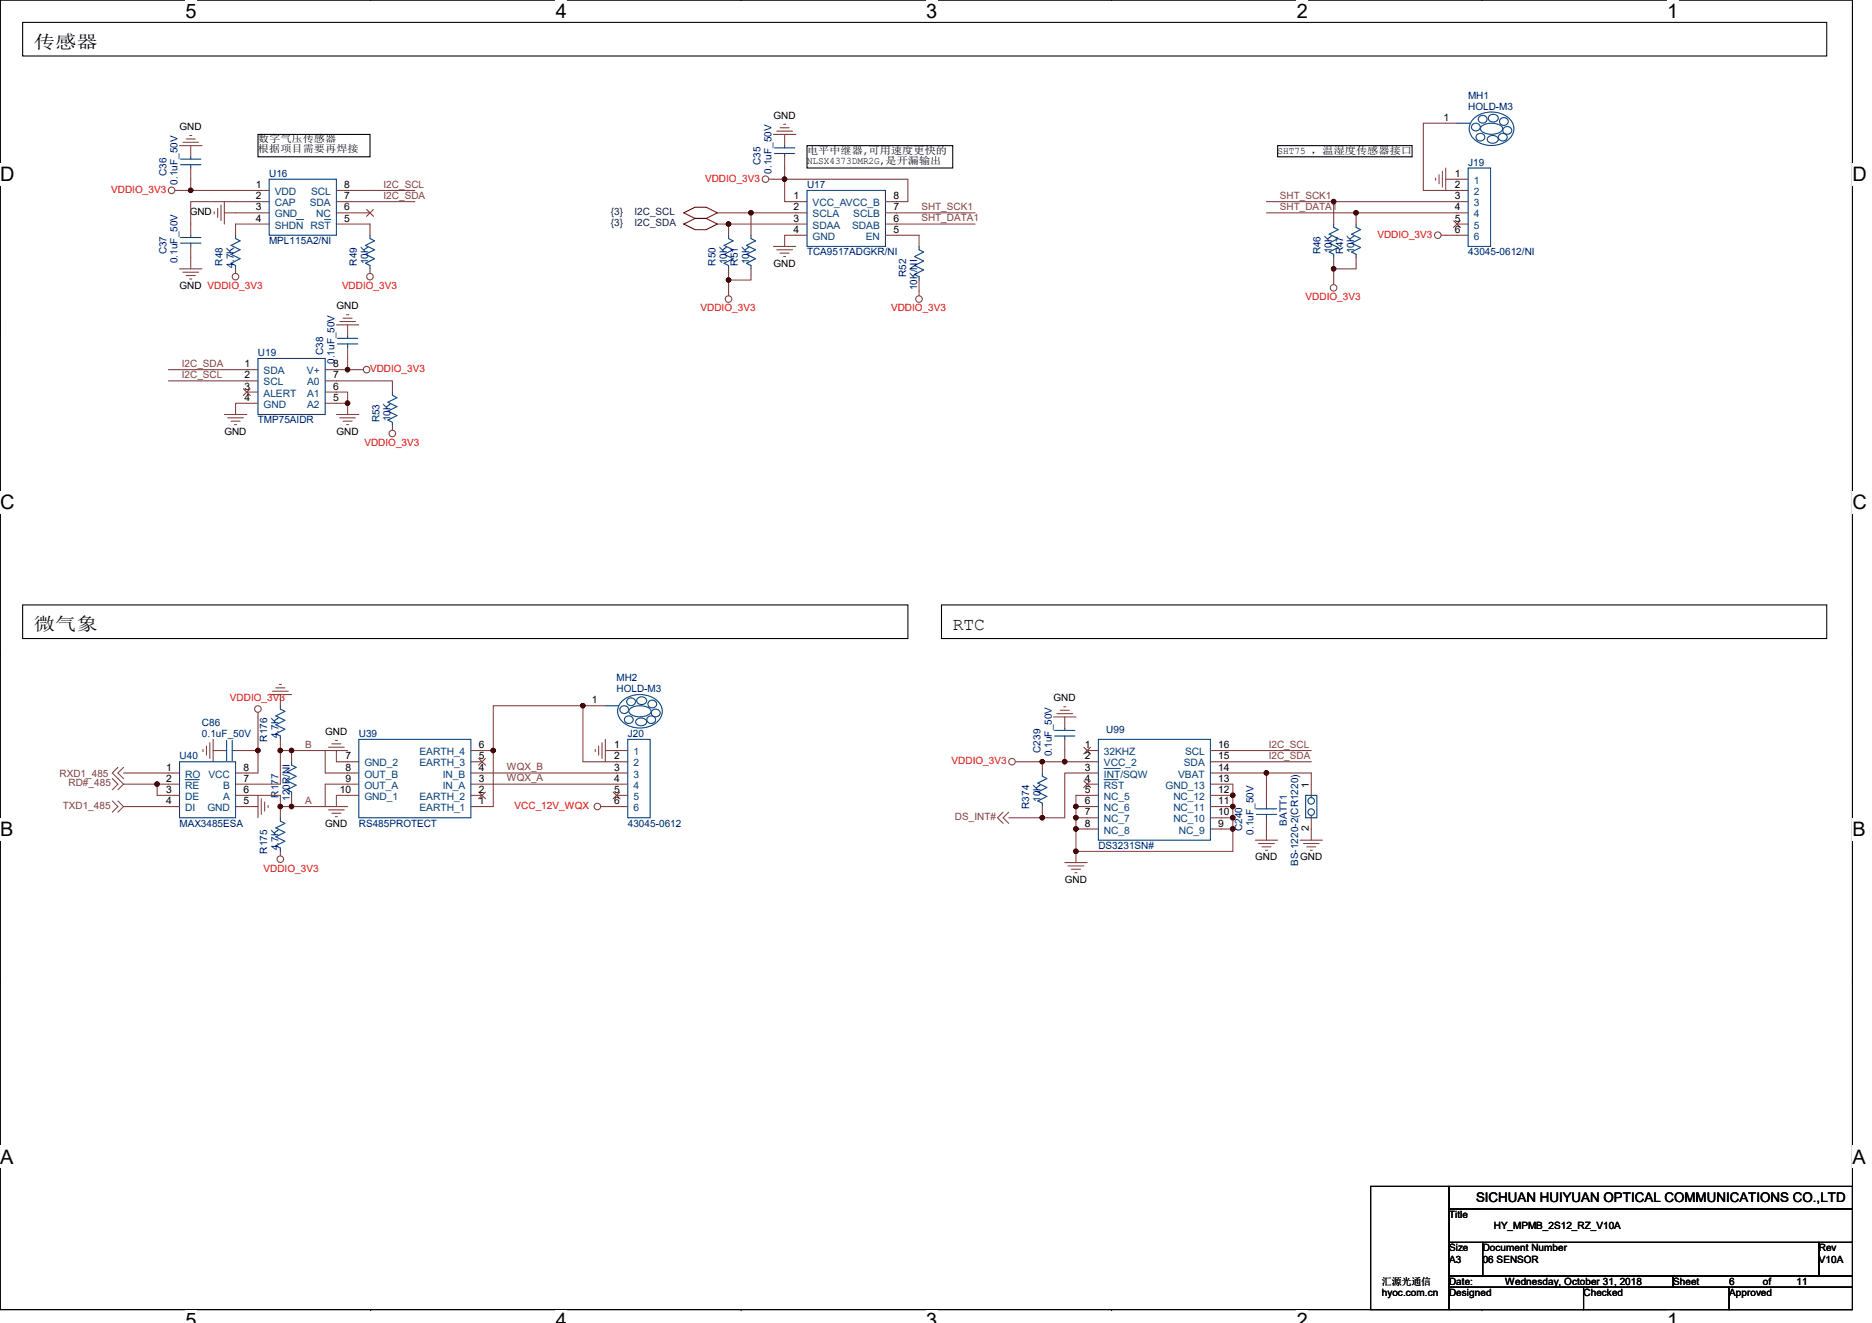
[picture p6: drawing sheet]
<svg xmlns="http://www.w3.org/2000/svg" width="297mm" height="210mm" viewBox="0 0 297 210" stroke-linecap="round" stroke-linejoin="round" font-family="sans-serif">
<path d="M0 0h293.9v207.9h-293.9z" fill="none" stroke="#000" stroke-width=".17"/>
<g fill="#fff">
<path d="M29.4 0h1.8v3.5h-1.8z"/>
<path d="M29.4 207.9h1.8v2h-1.8z"/>
</g>
<path d="M58.8 0h.1M58.8 207.9h.1" fill="none" stroke="#000" stroke-width=".17"/>
<g fill="#fff">
<path d="M88.2 0h1.8v3.5h-1.8z"/>
<path d="M88.2 207.9h1.8v2h-1.8z"/>
</g>
<path d="M117.6 0h.1M117.6 207.9h.1" fill="none" stroke="#000" stroke-width=".17"/>
<g fill="#fff">
<path d="M147 0h1.7v3.5h-1.7z"/>
<path d="M147 207.9h1.7v2h-1.7z"/>
</g>
<path d="M176.4 0h.1M176.4 207.9h.1" fill="none" stroke="#000" stroke-width=".17"/>
<g fill="#fff">
<path d="M205.8 0h1.7v3.5h-1.7z"/>
<path d="M205.8 207.9h1.7v2h-1.7z"/>
</g>
<path d="M235.2 0h.1M235.2 207.9h.1" fill="none" stroke="#000" stroke-width=".17"/>
<g fill="#fff">
<path d="M264.5 0h1.8v3.5h-1.8z"/>
<path d="M264.5 207.9h1.8v2h-1.8z"/>
<path d="M0 26h2.3v3.5h-2.3z"/>
<path d="M293.9 26h2.3v3.5h-2.3z"/>
<path d="M0 77.9h2.3v3.5h-2.3z"/>
<path d="M293.9 77.9h2.3v3.5h-2.3z"/>
</g>
<path d="M0 52h.1M293.9 52h.1" fill="none" stroke="#000" stroke-width=".17"/>
<g fill="#fff">
<path d="M0 129.9h2.1v3.5h-2.1z"/>
<path d="M293.9 129.9h2.1v3.5h-2.1z"/>
</g>
<path d="M0 103.9h.1M293.9 103.9h.1" fill="none" stroke="#000" stroke-width=".17"/>
<g fill="#fff">
<path d="M0 181.9h2.2v3.5h-2.2z"/>
<path d="M293.9 181.9h2.2v3.5h-2.2z"/>
</g>
<g fill="none" stroke="#000" stroke-width=".17">
<path d="M3.6 3.6h286.3v5.3h-286.3zM40.9 21.3h17.8v3.6h-17.8zM128.1 23.1h23.1v3.6h-23.1zM202.7 23.1h21.4v1.8h-21.4zM3.6 96h140.5v5.3h-140.5zM149.4 96h140.5v5.3h-140.5zM0 155.9h.1M293.9 155.9h.1M229.9 188.3h64v3.6h-64zM229.9 191.9h64v5.3h-64zM229.9 197.2h5.4v5.3h-5.4zM235.3 197.2h53.3v5.3h-53.3z"/>
<path d="M288.6 197.2h5.3v5.3h-5.3zM229.9 202.5h35.6v1.8h-35.6zM265.5 202.5h28.4v1.8h-28.4z"/>
</g>
<path d="M108.5 33.8l1.8-.9h1.8l1.7 .9-1.7 .9h-1.8zM108.5 35.6l1.8-.9h1.8l1.7 .9-1.7 .8h-1.8z" fill="none" stroke="#800000" stroke-width=".17"/>
<g fill="none" stroke="#804040" stroke-width=".17">
<path d="M124.3 19.7h.4M27.8 30.2h.7M28.5 23.1h3.5M29 22.6h2.5M29.5 22.1h1.5M30.1 21.5h.3M34 33.6v.4M34.5 33.1v1.4M35.1 32.5v2.5M35.6 32v3.6M122 28.4h.7M122.7 21.3h3.6"/>
<path d="M122.7 39.1h3.6M123.3 20.8h2.4M123.3 39.6h2.4M123.8 20.3h1.4M227.8 28.3v.3M228.3 27.7v1.5M228.7 37.3h.7M228.9 27.2v2.5M229.4 26.7v3.5M28.5 42.7h3.5M29 43.2h2.5M29.5 43.7h1.5"/>
<path d="M30.1 44.3h.3M37.4 42.7v.7M53.4 51.6h3.5M53.9 51h2.5M54.4 50.5h1.5M55 50h.3M56.9 58.7h.8M58.7 42.7v.7M115.6 46.2v.7M123.8 40.2h1.4M124.3 40.7h.4M145.8 46.2v.7"/>
<path d="M211.6 44.4v.8M35.6 65.8h3.6M36.1 66.3h2.5M36.7 66.8h1.4M37.2 67.4h.3M53.4 65.8h3.5M53.9 66.3h2.5M54.4 66.8h1.5M55 67.4h.3M62.3 67.6v.7M32.2 119v.3M32.8 118.4v1.4"/>
<path d="M33.3 117.9v2.5M33.8 117.3v3.6M40.9 113.1v.7M42.7 110.2h3.6M43.2 109.7h2.5M43.8 109.2h1.4M44.3 108.6h.4M51.6 119.1h3.6M52.1 118.6h2.5M52.7 118.1h1.4M53.2 117.5h.3M94.4 119v.3"/>
<path d="M95 118.4v1.4M95.5 117.9v2.5M96.1 117.3v3.6M167.2 113.8h3.5M167.7 113.3h2.5M168.2 112.7h1.5M168.8 112.2h.3M17.8 123.6l.9 .9-.9 .8M17.8 127.1l.9 .9-.9 .9M18.7 127.1l.9 .9-.9 .9M18.7 121.8l-.9 .9 1.8 1.8-.9 .8M19.6 121.8l-.9 .9 .9 .9"/>
<path d="M40.9 126.2v3.6M41.5 126.8v2.5M42 127.3v1.4M42.5 127.8v.4M44.5 135.1v.7M51.6 128h3.6M52.1 128.5h2.5M52.7 129.1h1.4M53.2 129.6h.3M95.3 128h.8M159.2 128.9l-.9 .9 .9 .9M160.1 128.9l-.9 .9 .9 .9"/>
<path d="M161.1 120.9h.7M168.9 136.9h3.6M169.5 137.4h2.5M170 138h1.4M170.6 138.5h.3M199.2 133.3h3.5M199.7 133.9h2.5M200.2 134.4h1.5M200.8 135h.3M206.3 133.3h3.5M206.8 133.9h2.5M207.3 134.4h1.5"/>
<path d="M207.9 135h.3"/>
<circle cx="27.2" cy="30.2" r=".52"/>
<circle cx="121.5" cy="28.4" r=".52"/>
<circle cx="228.1" cy="37.3" r=".52"/>
<circle cx="37.4" cy="43.9" r=".52"/>
<circle cx="58.2" cy="58.7" r=".52"/>
<circle cx="58.7" cy="43.9" r=".52"/>
<circle cx="115.6" cy="47.5" r=".52"/>
<circle cx="145.8" cy="47.5" r=".52"/>
<circle cx="211.6" cy="45.7" r=".52"/>
<circle cx="62.3" cy="68.8" r=".52"/>
<circle cx="40.9" cy="112.5" r=".52"/>
<circle cx="44.5" cy="136.4" r=".52"/>
<circle cx="94.8" cy="128" r=".52"/>
<circle cx="160.6" cy="120.9" r=".52"/>
</g>
<path d="M217.9 188.6h11.7v10.7h-11.7z" fill="#fff"/>
<path d="M217.5 188.3h12.4v19.6h-12.4zM229.9 188.3h64v3.6h-64zM229.9 191.9h64v5.3h-64zM229.9 197.2h5.4v5.3h-5.4zM235.3 197.2h53.3v5.3h-53.3zM288.6 197.2h5.3v5.3h-5.3zM229.9 204.3h21.4v3.6h-21.4zM229.9 202.5h35.6v1.8h-35.6zM251.3 204.3h23.1v3.6h-23.1zM265.5 202.5h28.4v1.8h-28.4zM274.4 204.3h19.5v3.6h-19.5z" fill="none" stroke="#000" stroke-width=".17"/>
<path d="M217.9 188.6h11.7v10.7h-11.7z" fill="#fff"/>
<path d="M217.5 188.3h12.4v19.6h-12.4zM229.9 188.3h64v3.6h-64zM229.9 191.9h64v5.3h-64zM229.9 197.2h5.4v5.3h-5.4zM235.3 197.2h53.3v5.3h-53.3zM288.6 197.2h5.3v5.3h-5.3zM229.9 204.3h21.4v3.6h-21.4zM229.9 202.5h35.6v1.8h-35.6zM251.3 204.3h23.1v3.6h-23.1zM265.5 202.5h28.4v1.8h-28.4zM274.4 204.3h19.5v3.6h-19.5z" fill="none" stroke="#000" stroke-width=".17"/>
<path d="M217.9 188.6h11.7v10.7h-11.7z" fill="#fff"/>
<path d="M217.5 188.3h12.4v19.6h-12.4zM229.9 204.3h21.4v3.6h-21.4zM251.3 204.3h23.1v3.6h-23.1zM274.4 204.3h19.5v3.6h-19.5z" fill="none" stroke="#000" stroke-width=".17"/>
<g fill="none" stroke="#003c77" stroke-width=".17">
<path d="M231.2 19.6h2.1M233.7 19.7a.68 .68 0 0 1 1 0 .68 .68 0 0 1 0 1 .68 .68 0 0 1-1-.1 .57 .57 0 0 1 0-.9zM233.9 18.8a4.3 4.3 0 0 1 6 .5 2.25 2.25 0 0 1-1 3.2 4.2 4.2 0 0 1-5.4-.9 2.13 2.13 0 0 1 .4-2.8zM234.8 18.5a.68 .68 0 0 1 .9-.1 .68 .68 0 0 1 0 1 .68 .68 0 0 1-.9 0 .57 .57 0 0 1 0-.9zM236.4 18.3a.78 .78 0 0 1 .9-.1 .78 .78 0 0 1 .4 .8 .78 .78 0 0 1-1 .4 .78 .78 0 0 1-.5-.9zM238.1 18.8a.68 .68 0 0 1 1 0 .68 .68 0 0 1 0 1 .68 .68 0 0 1-1-.1 .57 .57 0 0 1 0-.9zM28.7 38.6h3.2M28.7 37.7h3.2M28.7 26.1h3.2M28.7 25.3h3.2M30.3 37.3v.4M30.3 38.6v.5"/>
<path d="M30.3 24.9v.4M30.3 26.1v.6M37.4 37.3v.6l.7 .3-1.4 .7 1.4 .7-1.4 .8 1.4 .7-1.4 .7 .7 .3v.6M42.7 28.4h10.7v8.9h-10.7zM58.7 37.3v.6l.7 .3-1.4 .7 1.4 .7-1.4 .8 1.4 .7-1.4 .7 .7 .3v.6M115.6 37.3v.6l.7 .3-1.4 .7 1.4 .7-1.4 .8 1.4 .7-1.4 .7 .7 .3v.6M119.2 37.3v.6l.7 .3-1.5 .7 1.5 .7-1.5 .8 1.5 .7-1.5 .7 .8 .3v.6M122.9 24.4h3.2M122.9 23.5h3.2M124.5 23.1v.4M124.5 24.4v.5M128.1 30.2h12.4v8.9h-12.4z"/>
<path d="M145.8 39.1v.5l.8 .4-1.5 .7 1.5 .7-1.5 .7 1.5 .7-1.5 .8 .7 .3v.5M211.6 35.6v.5l.7 .3-1.4 .8 1.4 .7-1.4 .7 1.4 .7-1.4 .7 .7 .4v.5M215.2 35.6v.5l.7 .3-1.4 .8 1.4 .7-1.4 .7 1.4 .7-1.4 .7 .7 .4v.5M233 26.7h3.5v12.4h-3.5zM234.4 21.3a.64 .64 0 0 1 1 0 .64 .64 0 0 1-.2 1 .64 .64 0 0 1-.8-.1 .64 .64 0 0 1 0-.9zM235 20.1a2.68 2.68 0 0 1 3.3 0l.1 .3a1.25 1.25 0 0 1-1.2 .9 2.54 2.54 0 0 1-2.2-.6l-.1-.3zM236.2 21.7a.97 .97 0 0 1 1.5 .4 .94 .94 0 0 1-.8 .6 .94 .94 0 0 1-.9-.6zM238 21.3a.64 .64 0 0 1 1 0 .64 .64 0 0 1-.3 1 .64 .64 0 0 1-.8-.1 .64 .64 0 0 1 .1-.9zM238.7 20.3a.65 .65 0 0 1 1 0 .65 .65 0 0 1-.3 1 .64 .64 0 0 1-.8-.2 .64 .64 0 0 1 .1-.8zM40.9 56.9h10.7v8.9h-10.7zM53.5 54.6h3.3M53.5 53.7h3.3"/>
<path d="M55.2 53.3v.4M55.2 54.6v.5M62.3 62.2v.6l.7 .3-1.5 .7 1.5 .7-1.5 .8 1.5 .7-1.5 .7 .8 .3v.6M35.6 119.1h.4M36 117.5v3.2M36.8 117.5v3.2M36.8 119.1h.6M44.5 112v.5l.7 .4-1.4 .7 1.4 .7-1.4 .7 1.4 .7-1.4 .8 .7 .3v.5M56.9 117.3h17.8v12.5h-17.8zM96.1 112h2.1M98.6 112.2a.68 .68 0 0 1 .9-.1 .68 .68 0 0 1 0 1 .68 .68 0 0 1-.9 0 .57 .57 0 0 1 0-.9zM98.8 111.2a4.3 4.3 0 0 1 5.9 .5 2.25 2.25 0 0 1-.9 3.3 4.2 4.2 0 0 1-5.4-1 2.13 2.13 0 0 1 .4-2.8z"/>
<path d="M99.3 113.8a.64 .64 0 0 1 1 0 .64 .64 0 0 1-.3 1 .64 .64 0 0 1-.8-.2 .64 .64 0 0 1 .1-.8zM99.6 117.3h3.6v12.5h-3.6zM99.6 110.9a.68 .68 0 0 1 1 0 .68 .68 0 0 1 0 1 .68 .68 0 0 1-1-.1 .57 .57 0 0 1 0-.9zM99.9 112.6a2.68 2.68 0 0 1 3.3 0l.1 .3a1.25 1.25 0 0 1-1.2 .8 2.54 2.54 0 0 1-2.2-.5l-.1-.3zM101.1 114.1a.97 .97 0 0 1 1.5 .5 .94 .94 0 0 1-.9 .6 .94 .94 0 0 1-.8-.6zM101.3 110.8a.78 .78 0 0 1 .8-.1 .78 .78 0 0 1 .4 .7 .78 .78 0 0 1-.9 .4 .78 .78 0 0 1-.5-.8zM102.8 113.8a.64 .64 0 0 1 1 0 .64 .64 0 0 1-.2 1 .64 .64 0 0 1-.8-.2 .64 .64 0 0 1 0-.8zM103 111.3a.68 .68 0 0 1 1-.1 .68 .68 0 0 1 0 1 .68 .68 0 0 1-1 0 .57 .57 0 0 1 0-.9zM103.5 112.7a.65 .65 0 0 1 1 0 .65 .65 0 0 1-.2 1 .64 .64 0 0 1-.8-.1 .64 .64 0 0 1 0-.9zM167.3 116.8h3.3M167.3 115.9h3.3M168.9 115.6v.3"/>
<path d="M168.9 116.8v.5M174.3 117.3h17.8v16h-17.8zM28.5 120.9h8.9v8.9h-8.9zM44.5 129.8v.5l.7 .4-1.4 .7 1.4 .7-1.4 .7 1.4 .7-1.4 .7 .7 .4v.5M46.3 120.9v.5l.7 .4-1.5 .7 1.5 .7-1.5 .7 1.5 .7-1.5 .7 .8 .4v.5M165.4 122.7v.5l.7 .4-1.4 .7 1.4 .7-1.4 .7 1.4 .7-1.4 .7 .7 .4v.5M199.3 129.3h3.3M199.3 128.4h3.3M201 128v.4M201 129.3v.5M207.2 126.2h1.8v3.6h-1.8zM208.1 126.2v.4"/>
<path d="M208.1 129.4v.4"/>
<circle cx="208.1" cy="128.9" r=".52"/>
<circle cx="208.1" cy="127.1" r=".52"/>
</g>
<g fill="none" stroke="#804040" stroke-width=".17">
<path d="M231.2 19.6h-5.4v10.6h7.2M30.3 30.2h12.4M30.3 39.1v3.6M30.3 23.1v1.8M30.3 26.7v3.5h-1.8M35.6 33.8h7.1M37.4 37.3h.1M42.7 32h-12.4v5.3M42.7 35.6h-5.3v1.7M53.4 35.6h5.3v1.7M53.4 33.8h5.3M53.4 32h12.4"/>
<path d="M58.7 37.3h.1M65.8 30.2h-12.4M113.8 33.8h5.4M113.8 35.6h1.8M115.6 37.3h.1M119.2 37.3h.1M122.7 28.4h21.4v3.6h-3.6M124.5 24.9v7.1h3.6M124.5 21.3v1.8M128.1 33.8h-8.9v3.5M128.1 35.6h-12.5v1.7M128.1 37.3h-3.6v1.8"/>
<path d="M140.5 37.3h5.3v1.8M140.5 35.6h14.2M140.5 33.8h14.2M145.8 39.1h.1M201 33.8h14.2M201 32h10.6M211.6 35.6h.1M211.6 32v3.6M211.6 32h21.4M215.2 33.8h17.8M215.2 33.8v1.8M215.2 35.6h.1"/>
<path d="M229.4 37.3h3.6M229.4 28.4h3.6M231.2 35.6h1.8M26.7 58.7h14.2M37.4 42.7h.1M55.2 58.7h-3.6M55.2 51.6v1.7M55.2 55.1v3.6M55.2 58.7h1.7M58.7 42.7h.1M115.6 42.7h.1M115.6 42.7v1.7h3.6v-1.7"/>
<path d="M115.6 44.4v1.8M119.2 42.7h.1M145.8 44.4h.1M145.8 44.4v1.8M211.6 40.9h.1M211.6 42.7v1.7M211.6 40.9v1.8M215.2 40.9h.1M215.2 40.9v1.8h-3.6M26.7 60.5h14.2M39.2 62.2h1.7M40.9 64h-3.5v1.8"/>
<path d="M51.6 64h3.6M51.6 62.2h3.6v1.8M51.6 60.5h10.7v1.7M55.2 64v1.8M62.3 67.6h.1M62.3 62.2h.1M33.8 119.1h1.8M37.4 119.1h3.5M40.9 119.1v3.6h-3.5M40.9 113.8v5.3M44.5 119.1v5.4h-7.1M44.5 117.3h.1"/>
<path d="M44.5 112h.1M44.5 117.3v1.8M44.5 110.2v1.8M44.5 119.1h1.8M46.3 119.1h5.3v3.6h5.3M46.3 119.1v1.8M53.4 119.1v1.8h3.5M74.7 119.1h3.6M78.3 119.1v8.9h-3.6M92.5 112h-14.2v7.1M96.1 112h-3.6v8.9h7.1M96.1 119.1h3.5"/>
<path d="M168.9 113.8v1.8M168.9 117.3v3.6M172.5 119.1h1.8M192.1 119.1h1.7M193.8 119.1h14.3M19.6 124.5h5.3M19.6 122.7h8.9M19.6 128h8.9M24.9 124.5v1.7h3.6M24.9 124.5h3.6M37.4 128h3.5M37.4 126.2h7.1v1.8"/>
<path d="M44.5 135.1h.1M44.5 129.8h.1M44.5 128v1.8M44.5 128h1.8M46.3 126.2h.1M46.3 120.9h.1M46.3 126.2v1.8M56.9 124.5h-5.3v3.5h-5.3M56.9 126.2h-3.5v1.8M74.7 122.7h24.9M74.7 124.5h24.9M74.7 126.2h1.8"/>
<path d="M74.7 120.9h1.8M96.1 128h3.5M97.8 126.2h1.8M160.1 129.8h5.3M161.8 120.9h3.6M165.4 128h.1M165.4 122.7h.1M165.4 128v1.8M168.9 120.9h-3.5v1.8M168.9 120.9h5.4M170.7 128v1.8M170.7 135.1v1.8"/>
<path d="M170.7 129.8v1.8M170.7 131.6v3.5M170.7 128h3.6M170.7 129.8h3.6M170.7 131.6h3.6M172.5 124.5h1.8M174.3 122.7h-5.4v7.1h-3.5M174.3 126.2h-3.6v1.8M192.1 131.6h3.5M192.1 129.8h1.7M192.1 128h1.7M192.1 126.2h1.7"/>
<path d="M192.1 124.5h1.7M192.1 122.7h1.7M192.1 120.9h1.7M193.8 124.5h1.8v1.7M193.8 126.2h1.8M193.8 128h1.8M193.8 129.8h1.8M193.8 122.7h7.2M193.8 120.9h14.3M195.6 126.2v1.8M195.6 131.6v3.5h-24.9M195.6 128v1.8"/>
<path d="M195.6 129.8v1.8M201 129.8v3.5M201 122.7h7.1v3.5M201 122.7v5.3M208.1 129.8v3.5"/>
</g>
<g fill="none" stroke="#804000" stroke-width=".16">
<path d="M58.2 33.3l1.1 1M59.2 33.3l-1 1M230.6 35l1.1 1.1M231.7 35l-1.1 1.1M38.6 61.7l1.1 1.1M39.7 61.7l-1.1 1.1M172 118.6l1.1 1.1M173 118.6l-1 1.1M76 125.7l1 1.1M76 120.4l1 1.1M77 125.7l-1.1 1.1M77 120.4l-1.1 1.1"/>
<path d="M97.3 125.7l1.1 1.1M98.4 125.7l-1.1 1.1M172 123.9l1.1 1.1M173 123.9l-1 1.1"/>
</g>
<path d="M47 34.8h1.2M51.5 34.8h1M29.4 123.7h2.2M175.2 122h2.6M175.2 123.7h2.2" fill="none" stroke="#004080" stroke-width=".16"/>
<g fill="#400000" stroke="#400000" stroke-width=".17">
<circle cx="119.2" cy="33.8" r=".35"/>
<circle cx="30.3" cy="30.2" r=".35"/>
<circle cx="55.1" cy="58.7" r=".35"/>
<circle cx="55.1" cy="64" r=".35"/>
<circle cx="115.6" cy="44.4" r=".35"/>
<circle cx="115.6" cy="35.5" r=".35"/>
<circle cx="124.5" cy="28.4" r=".35"/>
<circle cx="211.6" cy="42.7" r=".35"/>
<circle cx="215.2" cy="33.8" r=".35"/>
<circle cx="211.6" cy="32" r=".35"/>
<circle cx="40.9" cy="119.1" r=".35"/>
<circle cx="44.5" cy="119.1" r=".35"/>
<circle cx="46.3" cy="119.1" r=".35"/>
<circle cx="24.9" cy="124.4" r=".35"/>
<circle cx="44.5" cy="128" r=".35"/>
<circle cx="46.3" cy="128" r=".35"/>
<circle cx="78.3" cy="119.1" r=".35"/>
<circle cx="195.6" cy="126.2" r=".35"/>
<circle cx="170.7" cy="129.8" r=".35"/>
<circle cx="170.7" cy="128" r=".35"/>
<circle cx="195.6" cy="129.8" r=".35"/>
<circle cx="195.6" cy="128" r=".35"/>
<circle cx="170.7" cy="131.6" r=".35"/>
<circle cx="195.6" cy="131.6" r=".35"/>
<circle cx="170.7" cy="135.1" r=".35"/>
<circle cx="168.9" cy="120.9" r=".35"/>
<circle cx="165.4" cy="120.9" r=".35"/>
<circle cx="165.4" cy="129.8" r=".35"/>
<circle cx="200.9" cy="122.7" r=".35"/>
<circle cx="92.5" cy="112" r=".35"/>
</g>
<g font-size="3.2">
<text x="29.4" y="2.8">5</text>
<text x="88.2" y="2.8">4</text>
<text x="147" y="2.8">3</text>
<text x="205.8" y="2.8">2</text>
<text x="264.5" y="2.8">1</text>
<text x="0" y="28.8">D</text>
<text x="293.9" y="28.8">D</text>
<text x="0" y="80.8">C</text>
<text x="293.9" y="80.8">C</text>
<text x="0" y="132.7">B</text>
<text x="293.9" y="132.7">B</text>
<text x="0" y="184.7">A</text>
<text x="293.9" y="184.7">A</text>
<text x="29.4" y="210.7">5</text>
<text x="88.2" y="210.7">4</text>
<text x="147" y="210.7">3</text>
<text x="205.8" y="210.7">2</text>
<text x="264.5" y="210.7">1</text>
</g>
<g font-size="2.8">
<text x="5.4" y="7.6">传感器</text>
<text x="5.4" y="100.1">微气象</text>
<text x="151.2" y="100.1">RTC</text>
</g>
<text font-size="2.1" x="234.2" y="190.7">SICHUAN HUIYUAN OPTICAL COMMUNICATIONS CO.,LTD</text>
<g font-size="1.6" fill="#000080">
<text x="233" y="15.6">MH1</text>
<text x="233" y="17.4">HOLD-M3</text>
<text x="26.4" y="27.9" transform="rotate(-90 26.4 27.9)">C36</text>
<text x="28.2" y="29.3" transform="rotate(-90 28.2 29.3)">0.1uF_50V</text>
<text x="42.7" y="28.1">U16</text>
<text x="120.6" y="26.1" transform="rotate(-90 120.6 26.1)">C35</text>
<text x="122.4" y="27.6" transform="rotate(-90 122.4 27.6)">0.1uF_50V</text>
<text x="128.1" y="29.9">U17</text>
<text x="233" y="26.3">J19</text>
<text x="26.4" y="40.4" transform="rotate(-90 26.4 40.4)">C37</text>
<text x="28.2" y="41.8" transform="rotate(-90 28.2 41.8)">0.1uF_50V</text>
<text x="42.7" y="38.8">MPL115A2/NI</text>
<text x="58.4" y="42" transform="rotate(-90 58.4 42)">10K</text>
<text x="115.3" y="42" transform="rotate(-90 115.3 42)">10K</text>
<text x="118.9" y="42" transform="rotate(-90 118.9 42)">10K</text>
<text x="128.1" y="40.5">TCA9517ADGKR/NI</text>
<text x="209.5" y="40.4" transform="rotate(-90 209.5 40.4)">R46</text>
<text x="211.3" y="40.2" transform="rotate(-90 211.3 40.2)">10K</text>
<text x="213.1" y="40.4" transform="rotate(-90 213.1 40.4)">R47</text>
<text x="214.9" y="40.2" transform="rotate(-90 214.9 40.2)">10K</text>
<text x="233" y="40.5">43045-0612/NI</text>
<text x="35.3" y="42.1" transform="rotate(-90 35.3 42.1)">R48</text>
<text x="37.1" y="42.5" transform="rotate(-90 37.1 42.5)">4.7K</text>
<text x="56.6" y="42.1" transform="rotate(-90 56.6 42.1)">R49</text>
<text x="113.5" y="42.1" transform="rotate(-90 113.5 42.1)">R50</text>
<text x="117.1" y="42.1" transform="rotate(-90 117.1 42.1)">R51</text>
<text x="143.8" y="43.9" transform="rotate(-90 143.8 43.9)">R52</text>
<text x="145.5" y="46.1" transform="rotate(-90 145.5 46.1)">10K/NI</text>
<text x="40.9" y="56.5">U19</text>
<text x="51.3" y="56.4" transform="rotate(-90 51.3 56.4)">C38</text>
<text x="53.1" y="57.8" transform="rotate(-90 53.1 57.8)">0.1uF_50V</text>
<text x="40.9" y="67.2">TMP75AIDR</text>
<text x="60.2" y="67" transform="rotate(-90 60.2 67)">R53</text>
<text x="62" y="66.8" transform="rotate(-90 62 66.8)">10K</text>
<text x="97.8" y="108.1">MH2</text>
<text x="97.8" y="109.9">HOLD-M3</text>
<text x="32" y="115.2">C86</text>
<text x="32" y="117">0.1uF_50V</text>
<text x="42.4" y="117.7" transform="rotate(-90 42.4 117.7)">R176</text>
<text x="44.2" y="117.2" transform="rotate(-90 44.2 117.2)">4.7K</text>
<text x="56.9" y="117">U39</text>
<text x="99.6" y="117">J20</text>
<text x="165.1" y="119.5" transform="rotate(-90 165.1 119.5)">C239</text>
<text x="175.5" y="116.3">U99</text>
<text x="28.5" y="120.5">U40</text>
<text x="166.9" y="120" transform="rotate(-90 166.9 120)">0.1uF_50V</text>
<text x="28.5" y="131.2">MAX3485ESA</text>
<text x="44.2" y="126.6" transform="rotate(-90 44.2 126.6)">R177</text>
<text x="46" y="127.1" transform="rotate(-90 46 127.1)">120R/NI</text>
<text x="56.9" y="131.2">RS485PROTECT</text>
<text x="99.6" y="131.2">43045-0612</text>
<text x="163.3" y="128.4" transform="rotate(-90 163.3 128.4)">R374</text>
<text x="165.1" y="127.3" transform="rotate(-90 165.1 127.3)">10K</text>
<text x="197.1" y="131.9" transform="rotate(-90 197.1 131.9)">C240</text>
<text x="204.2" y="131" transform="rotate(-90 204.2 131)">BATT1</text>
<text x="42.4" y="135.5" transform="rotate(-90 42.4 135.5)">R175</text>
<text x="44.2" y="135" transform="rotate(-90 44.2 135)">4.7K</text>
<text x="174.3" y="134.8">DS3231SN#</text>
<text x="198.9" y="132.5" transform="rotate(-90 198.9 132.5)">0.1uF_50V</text>
<text x="206" y="137.4" transform="rotate(-90 206 137.4)">BS-1220-2(CR1220)</text>
</g>
<g font-size="1.6">
<text x="28.5" y="20.6">GND</text>
<text x="40.9" y="22.6">数字气压传感器</text>
<text x="122.7" y="18.8">GND</text>
<text x="229" y="19.2">1</text>
<text x="40.6" y="29.8">1</text>
<text x="40.9" y="24.2">根据项目需要再焊接</text>
<text x="54.6" y="29.8">8</text>
<text x="128.1" y="24.4">电平中继器,可用速度更快的</text>
<text x="128.1" y="26">NLSX4373DMR2G,是开漏输出</text>
<text x="202.7" y="24.4">SHT75 ，温湿度传感器接口</text>
<text x="230.8" y="28.1">1</text>
<text x="230.8" y="29.8">2</text>
<text x="30.1" y="34.1">GND</text>
<text x="40.6" y="31.6">2</text>
<text x="40.6" y="33.4">3</text>
<text x="40.6" y="35.2">4</text>
<text x="54.6" y="33.4">6</text>
<text x="54.6" y="35.2">5</text>
<text x="54.6" y="31.6">7</text>
<text x="125.9" y="31.6">1</text>
<text x="125.9" y="33.4">2</text>
<text x="125.9" y="35.2">3</text>
<text x="141.7" y="33.4">7</text>
<text x="141.7" y="31.6">8</text>
<text x="141.7" y="35.2">6</text>
<text x="230.8" y="31.6">3</text>
<text x="230.8" y="33.4">4</text>
<text x="230.8" y="35.2">5</text>
<text x="125.9" y="37">4</text>
<text x="141.7" y="37">5</text>
<text x="230.8" y="37">6</text>
<text x="28.5" y="45.9">GND VDDIO_3V3</text>
<text x="122.7" y="42.3">GND</text>
<text x="53.4" y="49.1">GND</text>
<text x="38.8" y="58.3">1</text>
<text x="52.8" y="58.3">8</text>
<text x="38.8" y="60.1">2</text>
<text x="38.8" y="61.8">3</text>
<text x="38.8" y="63.6">4</text>
<text x="52.8" y="63.6">5</text>
<text x="52.8" y="61.8">6</text>
<text x="52.8" y="60.1">7</text>
<text x="35.6" y="69">GND</text>
<text x="53.4" y="69">GND</text>
<text x="93.9" y="111.6">1</text>
<text x="167.2" y="111.3">GND</text>
<text x="51.6" y="116.6">GND</text>
<text x="76" y="118.7">6</text>
<text x="97.5" y="118.7">1</text>
<text x="172.1" y="118.7">1</text>
<text x="193.3" y="118.7">16</text>
<text x="26.3" y="122.3">1</text>
<text x="26.3" y="125.9">3</text>
<text x="26.3" y="124.1">2</text>
<text x="38.6" y="125.9">6</text>
<text x="38.6" y="124.1">7</text>
<text x="38.6" y="122.3">8</text>
<text x="53.9" y="125.9">10</text>
<text x="54.8" y="120.5">7</text>
<text x="54.8" y="122.3">8</text>
<text x="54.8" y="124.1">9</text>
<text x="76" y="124.1">3</text>
<text x="76" y="122.3">4</text>
<text x="76" y="125.9">2</text>
<text x="76" y="120.5">5</text>
<text x="97.5" y="120.5">2</text>
<text x="97.5" y="122.3">3</text>
<text x="97.5" y="124.1">4</text>
<text x="97.5" y="125.9">5</text>
<text x="172.1" y="120.5">2</text>
<text x="172.1" y="125.9">5</text>
<text x="172.1" y="122.3">3</text>
<text x="172.1" y="124.1">4</text>
<text x="193.3" y="125.9">12</text>
<text x="193.3" y="124.1">13</text>
<text x="193.3" y="122.3">14</text>
<text x="193.3" y="120.5">15</text>
<text x="207.7" y="125" transform="rotate(-90 207.7 125)">1</text>
<text x="26.3" y="127.6">4</text>
<text x="38.6" y="127.6">5</text>
<text x="51.6" y="131.2">GND</text>
<text x="76" y="127.6">1</text>
<text x="97.5" y="127.6">6</text>
<text x="172.1" y="127.6">6</text>
<text x="172.1" y="129.4">7</text>
<text x="172.1" y="131.2">8</text>
<text x="193.3" y="131.2">9</text>
<text x="193.3" y="129.4">10</text>
<text x="193.3" y="127.6">11</text>
<text x="207.7" y="132" transform="rotate(-90 207.7 132)">2</text>
<text x="199.2" y="136.5">GND</text>
<text x="206.3" y="136.5">GND</text>
<text x="168.9" y="140.1">GND</text>
<text x="229.9" y="193.3">Title</text>
<text x="237" y="195.1">HY_MPMB_2S12_RZ_V10A</text>
<text x="219.3" y="203.9">汇源光通信</text>
<text x="229.9" y="200.4">A3</text>
<text x="229.9" y="198.6">Size</text>
<text x="229.9" y="203.9">Date:</text>
<text x="235.3" y="200.4">06 SENSOR</text>
<text x="235.3" y="198.6">Document Number</text>
<text x="238.8" y="203.9">Wednesday, October 31, 2018</text>
<text x="265.5" y="203.9">Sheet</text>
<text x="274.4" y="203.9">6</text>
<text x="279.7" y="203.9">of</text>
<text x="285" y="203.9">11</text>
<text x="288.6" y="198.6">Rev</text>
<text x="288.6" y="200.4">V10A</text>
<text x="219.3" y="205.7">hyoc.com.cn</text>
<text x="229.9" y="205.7">Designed</text>
<text x="251.3" y="205.7">Checked</text>
<text x="274.4" y="205.7">Approved</text>
</g>
<g font-size="1.6" fill="#804040">
<text x="60.9" y="29.8">I2C_SCL</text>
<text x="60.9" y="31.5">I2C_SDA</text>
<text x="146.2" y="33.3">SHT_SCK1</text>
<text x="146.2" y="35.1">SHT_DATA1</text>
<text x="203.1" y="31.5">SHT_SCK1</text>
<text x="203.1" y="33.3">SHT_DATA1</text>
<text x="28.8" y="58.2">I2C_SDA</text>
<text x="28.8" y="60">I2C_SCL</text>
<text x="48.4" y="118.8">B</text>
<text x="201.3" y="118.7">I2C_SCL</text>
<text x="9.5" y="123.4">RXD1_485</text>
<text x="10.9" y="124.8">RD#_485</text>
<text x="80.4" y="122.2">WQX_B</text>
<text x="80.4" y="124">WQX_A</text>
<text x="201.3" y="120.4">I2C_SDA</text>
<text x="10" y="128.4">TXD1_485</text>
<text x="48.4" y="127.7">A</text>
<text x="151.5" y="130.2">DS_INT#</text>
</g>
<g font-size="1.6" fill="#f00">
<text x="111.9" y="28.8">VDDIO_3V3</text>
<text x="17.6" y="30.6">VDDIO_3V3</text>
<text x="218.6" y="37.7">VDDIO_3V3</text>
<text x="54.3" y="45.9">VDDIO_3V3</text>
<text x="207.2" y="47.6">VDDIO_3V3</text>
<text x="111.2" y="49.4">VDDIO_3V3</text>
<text x="141.4" y="49.4">VDDIO_3V3</text>
<text x="58.7" y="59">VDDIO_3V3</text>
<text x="57.8" y="70.8">VDDIO_3V3</text>
<text x="36.5" y="111.3">VDDIO_3V3</text>
<text x="151" y="121.3">VDDIO_3V3</text>
<text x="81.7" y="128.4">VCC_12V_WQX</text>
<text x="41.8" y="138.3">VDDIO_3V3</text>
</g>
<g font-size="1.6" fill="#004080">
<text x="233.8" y="29.2">1</text>
<text x="43.6" y="30.9">VDD</text>
<text x="43.6" y="32.7">CAP</text>
<text x="43.6" y="34.5">GND</text>
<text x="49.2" y="32.7">SDA</text>
<text x="49.4" y="30.9">SCL</text>
<text x="50.2" y="34.5">NC</text>
<text x="128.9" y="32.7">VCC_AVCC_B</text>
<text x="128.9" y="34.5">SCLA</text>
<text x="135.4" y="34.5">SCLB</text>
<text x="233.8" y="30.9">2</text>
<text x="233.8" y="32.7">3</text>
<text x="233.8" y="34.5">4</text>
<text x="43.6" y="36.3">SHDN RST</text>
<text x="128.9" y="36.3">SDAA</text>
<text x="128.9" y="38.1">GND</text>
<text x="135.2" y="36.3">SDAB</text>
<text x="137.4" y="38.1">EN</text>
<text x="233.8" y="36.3">5</text>
<text x="233.8" y="38.1">6</text>
<text x="41.8" y="59.4">SDA</text>
<text x="48.7" y="59.4">V+</text>
<text x="41.8" y="61.2">SCL</text>
<text x="41.8" y="62.9">ALERT</text>
<text x="41.8" y="64.7">GND</text>
<text x="48.7" y="64.7">A2</text>
<text x="48.7" y="62.9">A1</text>
<text x="48.7" y="61.2">A0</text>
<text x="66.6" y="119.8">EARTH_4</text>
<text x="100.5" y="119.8">1</text>
<text x="175.2" y="119.8">32KHZ</text>
<text x="188" y="119.8">SCL</text>
<text x="29.4" y="123.4">RO</text>
<text x="29.4" y="125.2">RE</text>
<text x="33.1" y="123.4">VCC</text>
<text x="35.4" y="125.2">B</text>
<text x="57.8" y="121.6">GND_2</text>
<text x="57.8" y="123.4">OUT_B</text>
<text x="57.8" y="125.2">OUT_A</text>
<text x="66.6" y="121.6">EARTH_3</text>
<text x="70.2" y="125.2">IN_A</text>
<text x="70.2" y="123.4">IN_B</text>
<text x="100.5" y="121.6">2</text>
<text x="100.5" y="123.4">3</text>
<text x="100.5" y="125.2">4</text>
<text x="175.2" y="121.6">VCC_2</text>
<text x="175.2" y="123.4">INT/SQW</text>
<text x="175.2" y="125.2">RST</text>
<text x="184.9" y="125.2">GND_13</text>
<text x="186.9" y="123.4">VBAT</text>
<text x="187.9" y="121.6">SDA</text>
<text x="29.4" y="127">DE</text>
<text x="29.4" y="128.7">DI</text>
<text x="32.9" y="128.7">GND</text>
<text x="35.4" y="127">A</text>
<text x="57.8" y="127">GND_1</text>
<text x="66.6" y="128.7">EARTH_1</text>
<text x="66.6" y="127">EARTH_2</text>
<text x="100.5" y="127">5</text>
<text x="100.5" y="128.7">6</text>
<text x="175.2" y="127">NC_5</text>
<text x="175.2" y="128.7">NC_6</text>
<text x="175.2" y="130.5">NC_7</text>
<text x="186.2" y="130.5">NC_10</text>
<text x="186.2" y="128.7">NC_11</text>
<text x="186.2" y="127">NC_12</text>
<text x="175.2" y="132.3">NC_8</text>
<text x="187.1" y="132.3">NC_9</text>
</g>
<g font-size="1.6" fill="#004040">
<text x="96.9" y="34.1">{3}</text>
<text x="96.9" y="35.9">{3}</text>
<text x="100.7" y="34.1">I2C_SCL</text>
<text x="100.7" y="35.9">I2C_SDA</text>
</g>
</svg>
